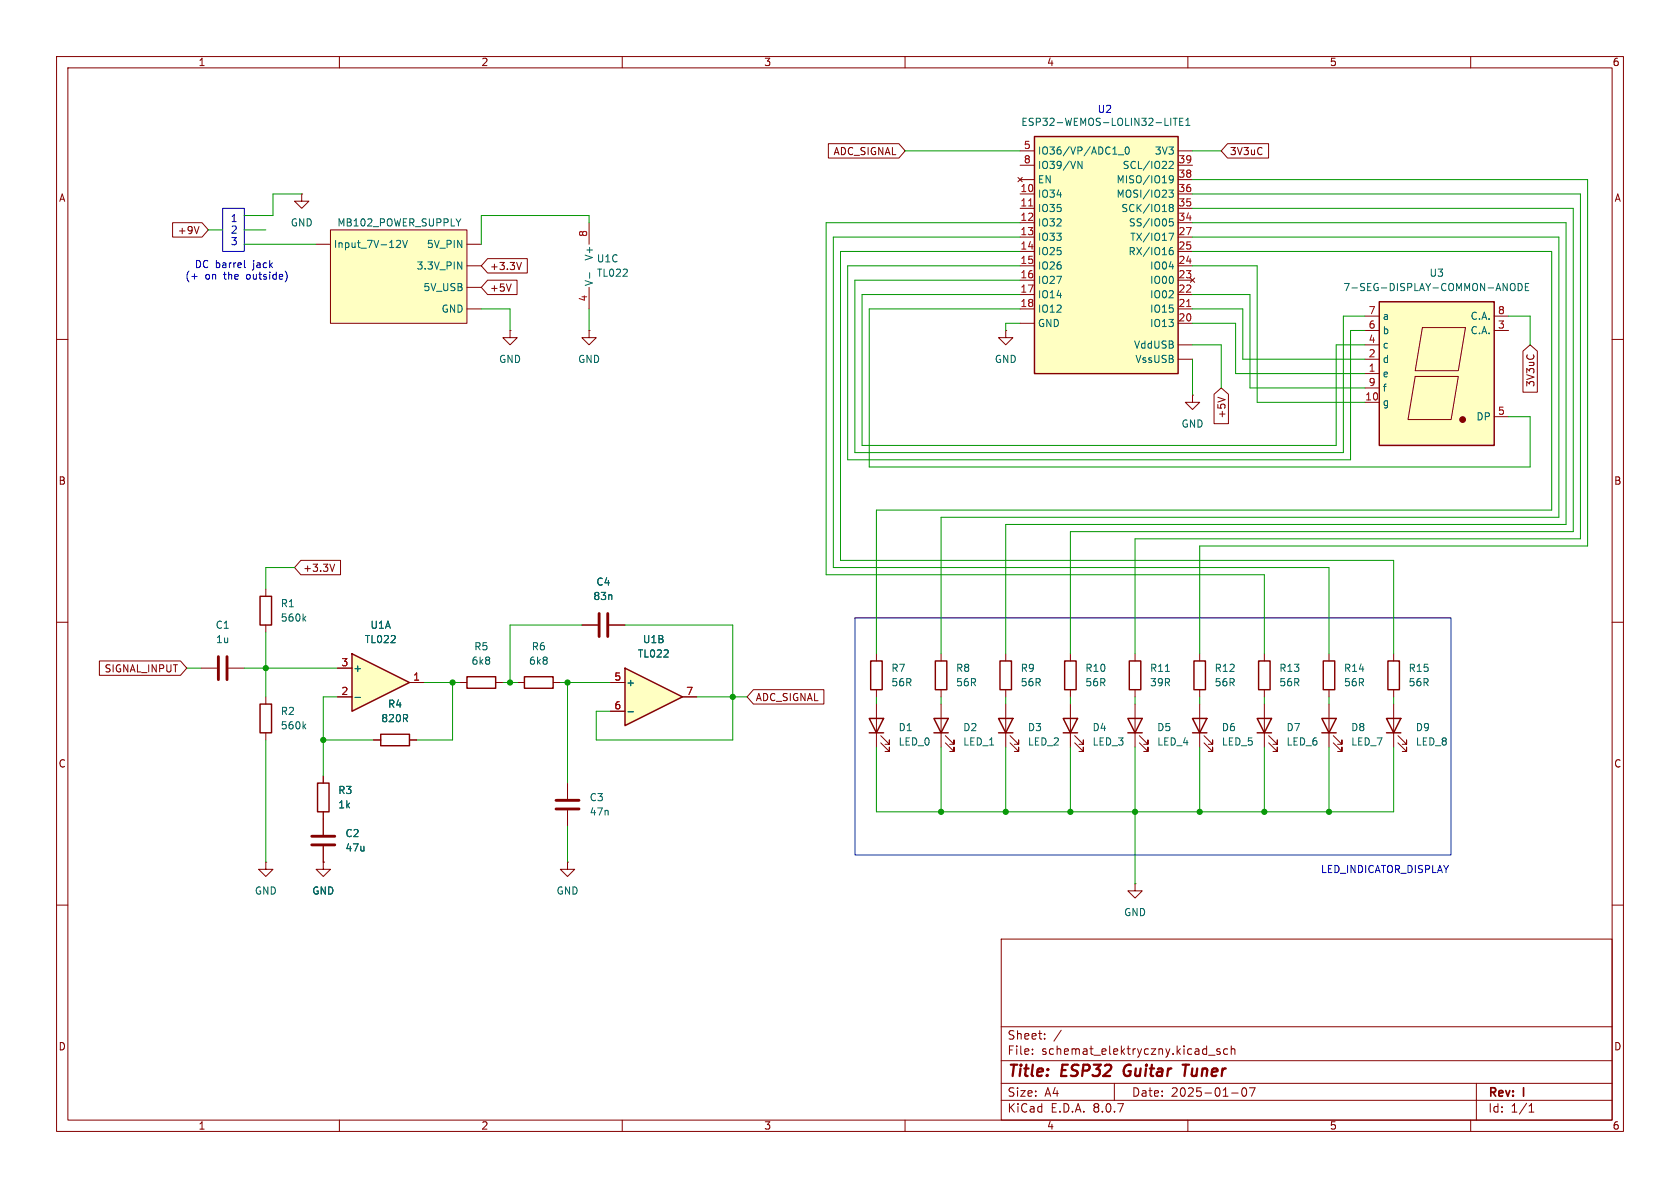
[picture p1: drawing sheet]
<svg xmlns="http://www.w3.org/2000/svg" width="297mm" height="210mm" viewBox="0 0 297 210" stroke-linecap="round" stroke-linejoin="round" font-family="sans-serif">
<g fill="none" stroke="#840000" stroke-width=".18">
<path d="M10 10h277v190h-277zM12 12h273v186h-273zM60 10v2M110 10v2M160 10v2M210 10v2M260 10v2M90.2 58.4v1.3h1.2l-1.2 1.3-1.3-1.3h1.3M90.2 58.4h.1M177.8 58.4v1.3h1.3l-1.3 1.3-1.3-1.3h1.3M177.8 58.4h.1M10 60h2"/>
<path d="M210.8 69.9v1.2h1.3l-1.3 1.3-1.3-1.3h1.3M210.8 69.9h.1M285 60h2M10 110h2M47 104.1v1.3M47 110.5v1.3M285 110h2M10 160h2M177 166h108v32h-108zM285 160h2M60 198v2M110 198v2"/>
<path d="M160 198v2M177 194.5h108M177 191.5h108M177 187.5h108M177 181.5h108M182.5 186.3v.1M182.5 185.5v.1M184.7 183.6v.1M184.7 182.8v.1M187.6 182.1l-1.3 2M197 191.5v3M210 198v2"/>
<path d="M213.7 186.5h1.1M215.7 185.5l-.4-.1-.2 .2 .1 .2 .5 .2v.3h-.6M217 185.5l-.4-.1-.3 .3v.4l.2 .2h.5M217.7 185.5l.2-.1 .3 .1 .1 .9M217.7 184.9v1.5M217.7 193.2h1.2M219.7 192.4l.2-.1a.81 .81 0 0 1 .6 .6 .81 .81 0 0 1-.3 .8l-.2 .1a.81 .81 0 0 1-.3-1.4zM220.9 192.3h1l-.7 1.5M260 198v2M261 191.5v6.5M270.3 196.6h.9M270.3 195.5l.4-.4v1.5"/>
</g>
<path d="M198.9 188.5a1.27 1.27 0 0 0 0 1.6M209.1 188.2h1.1M209.6 188.2l-.2 2" fill="none" stroke="#840000" stroke-width=".4"/>
<path d="M46 105.4h2v5.1h-2z" fill="none" stroke="#840000" stroke-width=".25"/>
<path d="M53.7 109.3l.4 .5M54.1 109l-.5 .4" fill="none" stroke="#006464" stroke-width=".18"/>
<path d="M62.2 115.6l10.2 5.1-10.2 5z" fill="#ffffc2"/>
<path d="M62.2 115.6l10.2 5.1-10.2 5zM67.3 129.8h5.1v2h-5.1z" fill="none" stroke="#840000" stroke-width=".25"/>
<path d="M53.3 34.3v1.3h1.3l-1.3 1.2-1.2-1.2h1.2M53.3 34.3h.1M104.1 39.4v3.8M104.1 50.8v3.8M59.7 118.1h2.5M59.7 123.2h2.5M66 130.8h1.3M72.4 120.7h2.5M72.4 130.8h1.3M100.3 152.4v1.3h1.3l-1.3 1.2-1.2-1.2h1.2M100.3 152.4h.1" fill="none" stroke="#840000" stroke-width=".18"/>
<path d="M104.2 48.2v1M62.8 123.3h.9" fill="none" stroke="#006464" stroke-width=".18"/>
<path d="M243.8 53.3h20.4v25.4h-20.4z" fill="#ffffc2"/>
<path d="M243.8 53.3h20.4v25.4h-20.4z" fill="none" stroke="#840000" stroke-width=".25"/>
<path d="M241.3 58.4h2.5M241.3 55.9h2.5M251.5 57.9h7.6l-1.3 7.6h-7.6zM264.2 58.4h2.5M264.2 55.9h2.5M241.3 66h2.5M241.3 71.1h2.5M241.3 63.5h2.5M241.3 61h2.5M241.3 68.6h2.5M250.2 66.5h7.6l-1.3 7.7h-7.6zM264.2 73.7h2.5" fill="none" stroke="#840000" stroke-width=".18"/>
<circle cx="258.6" cy="74.2" r=".51" fill="#840000" stroke="#840000" stroke-width=".18"/>
<path d="M267.1 50.3l.2-.2a.43 .43 0 0 1 .5 .4v.5a.42 .42 0 0 1-.4 .4 .42 .42 0 0 1-.4-.4zM268.4 50.1a.64 .64 0 0 1 .7 .6 .64 .64 0 0 1-.7 .7zM269.7 50.7h.4M270.3 50.1h-.6v1.3h.6" fill="none" stroke="#006464" stroke-width=".18"/>
<path d="M110.5 118.1l10.1 5.1-10.1 5.1z" fill="#ffffc2"/>
<path d="M92.7 119.6h5.1v2.1h-5.1zM110.5 118.1l10.1 5.1-10.1 5.1zM46 124.5h2v5h-2zM56.1 138.4h2.1v5.1h-2.1z" fill="none" stroke="#840000" stroke-width=".25"/>
<g fill="none" stroke="#840000" stroke-width=".18">
<path d="M35.6 118.1h2.8M40.4 118.1h2.8M47 123.2v1.3M47 129.5v1.3M57.1 137.2v1.2M91.4 120.7h1.3M97.8 120.7h1.3M100.3 138.4v2.8M107.9 120.7h2.6M107.9 125.7h2.6M120.6 123.2h2.6M47 152.4v1.3h1.3l-1.3 1.2-1.3-1.2h1.3"/>
<path d="M47 152.4h.1M57.1 143.5v1.3M100.3 143.3v2.8"/>
</g>
<path d="M53.7 128.4l.4 .4M54.1 128l-.5 .5M111 125.8h1" fill="none" stroke="#006464" stroke-width=".18"/>
<path d="M38.6 116.1v4M40.1 116.1v4M98.3 141.5h4.1M98.3 143h4.1" fill="none" stroke="#840000" stroke-width=".51"/>
<path d="M182.9 24.1h25.4v41.9h-25.4z" fill="#ffffc2"/>
<path d="M182.9 24.1h25.4v41.9h-25.4zM82.5 119.6h5.1v2.1h-5.1z" fill="none" stroke="#840000" stroke-width=".25"/>
<g fill="none" stroke="#840000" stroke-width=".18">
<path d="M180 31.4l.7 .7M180.3 26.7h2.6M180.3 31.8h2.6M180.3 34.3h2.6M180.3 36.8h2.6M180.3 39.4h2.6M180.3 29.2h2.6M180.7 31.4l-.7 .7M208.3 26.7h2.5M208.3 31.8h2.5M208.3 34.3h2.5M208.3 36.8h2.5"/>
<path d="M208.3 39.4h2.5M208.3 29.2h2.5M104.1 58.4v1.3h1.3l-1.3 1.3-1.2-1.3h1.2M104.1 58.4h.1M180.3 57.2h2.6M180.3 41.9h2.6M180.3 44.5h2.6M180.3 47h2.6M180.3 49.5h2.6M180.3 52.1h2.6M180.3 54.6h2.6M208.3 57.2h2.5"/>
<path d="M208.3 41.9h2.5M208.3 44.5h2.5M208.3 47h2.5M208.3 49.5h2.5M208.3 52.1h2.5M208.3 54.6h2.5M210.4 49.1l.8 .8M211.2 49.1l-.8 .8M208.3 61h2.5M208.3 63.5h2.5M102.9 110.5h2.8M107.7 110.5h2.8"/>
<path d="M81.3 120.7h1.2M87.6 120.7h1.3M57.1 152.4v1.3h1.3l-1.3 1.2-1.2-1.2h1.2M57.1 152.4h.1M57.1 144.8v2.8M57.1 149.6v2.8"/>
</g>
<path d="M181.9 36.4h.7M209.8 54.2h.7" fill="none" stroke="#a90000" stroke-width=".18"/>
<g fill="none" stroke="#006464" stroke-width=".18">
<path d="M190.6 28.5l.7 1.3v-1.3M197.7 27.4h1M199.1 26h.1a.68 .68 0 0 1 .5 .6 .68 .68 0 0 1-.5 .6 .84 .84 0 0 1-.1-1.2zM206.6 33.6h.8l-.4 .5 .4 .1v.5l-.2 .2-.6-.2M206.7 28.6l.5-.1 .2 .4-.8 .9h.8M206.9 36.7l-.2-.3 .2-.3h.3l.2 .3-.2 .3M206.9 36.7l-.2 .2 .1 .4 .1 .1 .4-.1 .1-.1v-.3l-.2-.2M206.9 36.7h.3M207 20.9v1.3M207.4 38.7h-.6l-.1 .6 .2-.1h.4l.1 .2v.4l-.2 .1-.5-.1M207.4 20.9h.7M207.4 31.6l-.2 .2h-.4l-.1-.2 .1-.5h.4l.2 .1a.84 .84 0 0 1-.3 1.1h-.3"/>
<path d="M207.8 20.9v1.3M208.6 21.5h.4M209.2 20.9h-.6v1.3h.6M209.6 22.2h.8M209.6 21.3l.4-.4v1.3M206.6 41.2h.9l-.6 1.3M206.7 44.5l.2-.3h.3l.2 .3v.3l-.2 .2h-.4l-.1-.2M207.3 43.8h-.4l-.2 .5"/>
</g>
<path d="M105.9 108.5v4M107.4 108.5v4M55.1 147.8h4.1M55.1 149.4h4.1" fill="none" stroke="#840000" stroke-width=".51"/>
<path d="M58.4 40.6h24.1v16.6h-24.1z" fill="#ffffc2"/>
<g fill="none" stroke="#840000" stroke-width=".18">
<path d="M30.5 39.4h5.2l1.1 1.2-1.1 1.3h-5.2zM146.4 25.4h12.5l1.1 1.3-1.1 1.2h-12.5zM217 25.4h7.3v2.5h-7.3l-1.1-1.2zM35.2 40l-.4 1.3M55.9 43.2h2.5M58.4 40.6h24.1v16.6h-24.1zM82.5 47h2.6M82.5 43.2h2.6M82.5 50.8h2.6M82.5 54.6h2.6M86.2 45.7h7v2.6h-7l-1.1-1.3zM86.2 49.5h5.2v2.6h-5.2l-1.1-1.3z"/>
<path d="M90.4 50.2l-.5 1.3M92.2 46.4l-.4 1.3M214.6 69.7l1.3-1.1 1.3 1.1v5.2h-2.6zM215.3 70.2l1.3 .5M269.2 62.1l1.3-1.1 1.3 1.1v7.2h-2.6zM53.2 99.1h7v2.5h-7l-1.1-1.3zM59.2 99.7l-.5 1.3M17.6 116.8h14.3l1.1 1.3-1.1 1.3h-14.3zM59.7 118.1h2.5M102.9 110.5h2.8M107.7 110.5h2.8M154.9 115.6v1.2"/>
<path d="M166.4 115.6v1.2M177.8 115.6v1.2M189.2 115.6v1.2M200.7 115.6v1.2M212.1 115.6v1.2M223.5 115.6v1.2M234.9 115.6v1.2M246.4 115.6v1.2M57.1 137.2v1.2M59.7 123.2h2.5M66 130.8h1.3M72.4 120.7h2.5"/>
<path d="M72.4 130.8h1.3M107.9 120.7h2.6M107.9 125.7h2.6M120.6 123.2h2.6M133.2 121.9h12.5v2.6h-12.5l-1.1-1.3zM154.9 121.9v1.3M154.9 124.5v7.6M155.7 131.3l1.5 1.5v-.7v.7h-.7M155.7 130l1.5 1.6v-.8v.8h-.7M166.4 121.9v1.3M166.4 124.5v7.6M167.1 131.3l1.6 1.5v-.7v.7h-.8"/>
<path d="M167.1 130l1.6 1.6v-.8v.8h-.8M177.8 121.9v1.3M177.8 124.5v7.6M178.6 131.3l1.5 1.5v-.7v.7h-.8M178.6 130l1.5 1.6v-.8v.8h-.8M189.2 121.9v1.3M189.2 124.5v7.6M190 131.3l1.5 1.5v-.7v.7h-.7M190 130l1.5 1.6v-.8v.8h-.7M200.7 121.9v1.3M200.7 124.5v7.6M201.4 131.3l1.5 1.5v-.7v.7h-.7"/>
<path d="M201.4 130l1.5 1.6v-.8v.8h-.7M212.1 121.9v1.3M212.1 124.5v7.6M212.9 131.3l1.5 1.5v-.7v.7h-.8M212.9 130l1.5 1.6v-.8v.8h-.8M223.5 121.9v1.3M223.5 124.5v7.6M224.3 131.3l1.5 1.5v-.7v.7h-.8M224.3 130l1.5 1.6v-.8v.8h-.8M234.9 121.9v1.3M234.9 124.5v7.6M235.7 131.3l1.5 1.5v-.7v.7h-.7"/>
<path d="M235.7 130l1.5 1.6v-.8v.8h-.7M246.4 121.9v1.3M246.4 124.5v7.6M247.1 131.3l1.6 1.5v-.7v.7h-.8M247.1 130l1.6 1.6v-.8v.8h-.8M57.1 152.4h.1M57.1 143.5v4.1M57.1 149.6v2.8M200.7 156.2v1.3h1.2l-1.2 1.3-1.3-1.3h1.3M200.7 156.2h.1"/>
</g>
<path d="M81.5 38.7l-.5 .6M70.3 42.5l.4 .1 .1 .3-.8 .9h.8M71.2 42.5l.4 1.3 .4-1.3M80.9 46.3l.7 1.3v-1.3M206 118.7h.8M62.8 123.3h.9M111 125.8h1" fill="none" stroke="#006464" stroke-width=".18"/>
<g fill="none" stroke="#840000" stroke-width=".25">
<path d="M153.9 116.8h2.1v5.1h-2.1zM165.4 116.8h2v5.1h-2zM176.8 116.8h2v5.1h-2zM188.2 116.8h2v5.1h-2zM199.6 116.8h2.1v5.1h-2.1zM211.1 116.8h2v5.1h-2zM222.5 116.8h2v5.1h-2zM233.9 116.8h2.1v5.1h-2.1zM245.4 116.8h2v5.1h-2zM153.7 127h2.5l-1.3 2.5zM153.7 129.5h2.5M165.1 127h2.5l-1.2 2.5z"/>
<path d="M165.1 129.5h2.5M176.5 127h2.6l-1.3 2.5zM176.5 129.5h2.6M188 127h2.5l-1.3 2.5zM188 129.5h2.5M199.4 127h2.5l-1.2 2.5zM199.4 129.5h2.5M210.8 127h2.6l-1.3 2.5zM210.8 129.5h2.6M222.2 127h2.6l-1.3 2.5zM222.2 129.5h2.6M233.7 127h2.5l-1.3 2.5z"/>
<path d="M233.7 129.5h2.5M245.1 127h2.5l-1.2 2.5zM245.1 129.5h2.5"/>
</g>
<path d="M39.4 36.8h3.8v7.7h-3.8zM33.9 48.9h1M43.2 46v1.1l.2 .2M50.6 48.1l.2 .7-.2 .8M151.1 109.2h105.4v41.9h-105.4z" fill="none" stroke="#0000c2" stroke-width=".18"/>
<g fill="none" stroke="#009600" stroke-width=".18">
<path d="M53.3 34.3h-5v3.8h-5.1M104.1 39.4v-1.3h-19v5.1M160 26.7h20.3M180.3 39.4h-34.3v62.2h77.5v14M210.8 34.3h68.6v61h-78.7v20.3M210.8 39.4h66.1v53.3h-99.1v22.9M210.8 36.8h67.3v57.2h-88.9v21.6M210.8 26.7h5.1M210.8 31.8h69.9v64.7h-68.6v19.1M36.8 40.6h2.6M43.2 40.6h3.8M43.2 43.2h12.7"/>
<path d="M85.1 54.6h5.1v3.8M104.1 54.6v3.8M180.3 41.9h-33v58.4h87.6v15.3M180.3 54.6h-26.6v28h116.8v-8.9h-3.8M180.3 57.2h-2.5v1.2M180.3 44.5h-31.7v54.6h97.8v16.5M180.3 52.1h-27.9v26.6h83.8v-17.7h5.1M180.3 49.5h-29.2v30.5h86.4v-24.1h3.8M180.3 47h-30.4v34.3h88.9v-22.9h2.5M210.8 54.6h8.9v8.9h21.6M210.8 41.9h64.8v49.5h-109.2v24.2M210.8 44.5h63.5v45.7h-119.4v25.4"/>
<path d="M210.8 57.2h7.6v8.8h22.9M210.8 47h11.4v24.1h19.1M210.8 52.1h10.2v16.5h20.3M266.7 55.9h3.8v5.1M210.8 61h5.1v7.6M210.8 63.5v6.4M33 118.1h2.6M43.2 118.1h16.5M47 111.8v11.4M52.1 100.3h-5.1v3.8M102.9 110.5h-12.7v10.2M110.5 110.5h19v20.3h-24.1v-5.1h2.5"/>
<path d="M47 130.8v21.6M57.1 130.8h8.9M59.7 123.2h-2.6v14M74.9 120.7h6.4M80 120.7v10.1h-6.3M88.9 120.7h2.5M99.1 120.7h8.8M100.3 120.7v17.7M123.2 123.2h8.9M154.9 132.1v11.4h91.5v-11.4M154.9 123.2v1.3M166.4 123.2v1.3"/>
<path d="M166.4 132.1v11.4M177.8 123.2v1.3M177.8 132.1v11.4M189.2 123.2v1.3M189.2 132.1v11.4M200.7 123.2v1.3M200.7 132.1v24.1M212.1 123.2v1.3M212.1 132.1v11.4M223.5 123.2v1.3M223.5 132.1v11.4M234.9 123.2v1.3"/>
<path d="M234.9 132.1v11.4M246.4 123.2v1.3M100.3 146.1v6.3"/>
</g>
<g fill="#009600" stroke="#009600" stroke-width=".18">
<circle cx="80" cy="120.7" r=".46"/>
<circle cx="57.1" cy="130.8" r=".46"/>
<circle cx="47" cy="118.1" r=".46"/>
<circle cx="100.3" cy="120.7" r=".46"/>
<circle cx="90.2" cy="120.7" r=".46"/>
<circle cx="177.8" cy="143.5" r=".46"/>
<circle cx="189.2" cy="143.5" r=".46"/>
<circle cx="200.7" cy="143.5" r=".46"/>
<circle cx="129.5" cy="123.2" r=".46"/>
<circle cx="166.4" cy="143.5" r=".46"/>
<circle cx="223.5" cy="143.5" r=".46"/>
<circle cx="234.9" cy="143.5" r=".46"/>
<circle cx="212.1" cy="143.5" r=".46"/>
</g>
<g font-size="2.8" fill="#840000">
<text x="178" y="190.9">Title:</text>
<text x="187.7" y="190.9">ESP32</text>
<text x="199.5" y="190.9">Guitar</text>
<text x="210.8" y="190.9">Tuner</text>
</g>
<g font-size="2.1" fill="#840000">
<text x="178" y="184">Sheet:</text>
<text x="178" y="186.7">File:</text>
<text x="184.1" y="186.7">schemat_elektryczny.kicad_sch</text>
<text x="178" y="196.9">KiCad</text>
<text x="178" y="194.1">Size:</text>
<text x="184.7" y="194.1">A4</text>
<text x="185.7" y="196.9">E.D.A.</text>
<text x="193.3" y="196.9">8.0.7</text>
<text x="200" y="194.1">Date:</text>
<text x="207" y="194.1">2025-01-07</text>
<text x="263" y="194.3">Rev:</text>
<text x="263" y="196.9">Id:</text>
<text x="267.1" y="196.9">1/1</text>
<text x="269.4" y="194.3">I</text>
</g>
<g font-size="1.8" fill="#840000">
<text x="35" y="11.9">1</text>
<text x="85" y="11.9">2</text>
<text x="135" y="11.9">3</text>
<text x="185" y="11.9">4</text>
<text x="235" y="11.9">5</text>
<text x="285" y="11.9">6</text>
<text x="147.3" y="27.6">ADC_SIGNAL</text>
<text x="217.3" y="27.6">3V3uC</text>
<text x="10.3" y="35.9">A</text>
<text x="285.3" y="35.9">A</text>
<text x="31.3" y="41.6">+9V</text>
<text x="86.5" y="47.9">+3.3V</text>
<text x="86.5" y="51.8">+5V</text>
<text x="271.5" y="68.5" transform="rotate(-90 271.5 68.5)">3V3uC</text>
<text x="216.9" y="74.1" transform="rotate(-90 216.9 74.1)">+5V</text>
<text x="10.3" y="85.9">B</text>
<text x="285.3" y="85.9">B</text>
<text x="53.5" y="101.3">+3.3V</text>
<text x="18.4" y="119.1">SIGNAL_INPUT</text>
<text x="133.5" y="124.1">ADC_SIGNAL</text>
<text x="10.3" y="135.9">C</text>
<text x="285.3" y="135.9">C</text>
<text x="10.3" y="185.9">D</text>
<text x="285.3" y="185.9">D</text>
<text x="35" y="199.9">1</text>
<text x="85" y="199.9">2</text>
<text x="135" y="199.9">3</text>
<text x="185" y="199.9">4</text>
<text x="235" y="199.9">5</text>
<text x="285" y="199.9">6</text>
</g>
<g font-size="1.8" fill="#006464">
<text x="180.5" y="22.5">ESP32-WEMOS-LOLIN32-LITE1</text>
<text x="183.4" y="27.5">IO36/VP/ADC1_0</text>
<text x="204.1" y="27.5">3V3</text>
<text x="183.4" y="32.6">EN</text>
<text x="183.4" y="35.2">IO34</text>
<text x="183.4" y="30.1">IO39/VN</text>
<text x="197.3" y="35.2">MOSI/IO23</text>
<text x="197.3" y="32.6">MISO/IO19</text>
<text x="198.4" y="30.1">SCL/IO22</text>
<text x="51.3" y="40.2">GND</text>
<text x="59.5" y="40.2">MB102_POWER_SUPPLY</text>
<text x="183.4" y="37.7">IO35</text>
<text x="183.4" y="40.2">IO32</text>
<text x="198.1" y="37.7">SCK/IO18</text>
<text x="199.5" y="40.2">SS/IO05</text>
<text x="58.9" y="44">Input_7V-12V</text>
<text x="73.6" y="47.9">3.3V_PIN</text>
<text x="75.4" y="44">5V_PIN</text>
<text x="105" y="46.2" transform="rotate(-90 105 46.2)">V+</text>
<text x="105.4" y="46.6">U1C</text>
<text x="183.4" y="42.8">IO33</text>
<text x="183.4" y="45.3">IO25</text>
<text x="183.4" y="47.9">IO26</text>
<text x="199.4" y="45.3">RX/IO16</text>
<text x="199.7" y="42.8">TX/IO17</text>
<text x="203.2" y="47.9">IO04</text>
<text x="74.8" y="51.7">5V_USB</text>
<text x="105" y="50.7" transform="rotate(-90 105 50.7)">V-</text>
<text x="105.4" y="49.1">TL022</text>
<text x="183.4" y="50.4">IO27</text>
<text x="183.4" y="52.9">IO14</text>
<text x="203.2" y="52.9">IO02</text>
<text x="203.2" y="50.4">IO00</text>
<text x="237.4" y="51.7">7-SEG-DISPLAY-COMMON-ANODE</text>
<text x="252.6" y="49.1">U3</text>
<text x="78" y="55.5">GND</text>
<text x="183.4" y="58">GND</text>
<text x="183.4" y="55.5">IO12</text>
<text x="203.2" y="58">IO13</text>
<text x="203.2" y="55.5">IO15</text>
<text x="244.3" y="59.3">b</text>
<text x="244.3" y="56.7">a</text>
<text x="259.9" y="59.3">C.A.</text>
<text x="259.9" y="56.7">C.A.</text>
<text x="88.1" y="64.4">GND</text>
<text x="102.1" y="64.4">GND</text>
<text x="175.8" y="64.4">GND</text>
<text x="200.4" y="61.8">VddUSB</text>
<text x="200.6" y="64.4">VssUSB</text>
<text x="244.3" y="64.4">d</text>
<text x="244.3" y="61.8">c</text>
<text x="244.3" y="66.9">e</text>
<text x="244.3" y="72">g</text>
<text x="244.3" y="69.4">f</text>
<text x="208.8" y="75.8">GND</text>
<text x="260.9" y="74.5">DP</text>
<text x="49.5" y="107.5">R1</text>
<text x="104.8" y="106.3">83n</text>
<text x="105.3" y="103.7">C4</text>
<text x="38" y="111.4">C1</text>
<text x="38.1" y="113.9">1u</text>
<text x="49.5" y="110.1">560k</text>
<text x="64.4" y="113.9">TL022</text>
<text x="65.4" y="111.4">U1A</text>
<text x="113.6" y="113.9">U1B</text>
<text x="62.4" y="119">+</text>
<text x="83.3" y="117.7">6k8</text>
<text x="83.7" y="115.2">R5</text>
<text x="93.4" y="117.7">6k8</text>
<text x="93.9" y="115.2">R6</text>
<text x="112.7" y="116.4">TL022</text>
<text x="157.5" y="119">R7</text>
<text x="168.9" y="119">R8</text>
<text x="180.3" y="119">R9</text>
<text x="191.8" y="119">R10</text>
<text x="203.2" y="119">R11</text>
<text x="214.6" y="119">R12</text>
<text x="226.1" y="119">R13</text>
<text x="237.5" y="119">R14</text>
<text x="248.9" y="119">R15</text>
<text x="68.5" y="125.3">R4</text>
<text x="110.6" y="121.5">+</text>
<text x="157.5" y="121.5">56R</text>
<text x="168.9" y="121.5">56R</text>
<text x="180.3" y="121.5">56R</text>
<text x="191.8" y="121.5">56R</text>
<text x="203.2" y="121.5">39R</text>
<text x="214.6" y="121.5">56R</text>
<text x="226.1" y="121.5">56R</text>
<text x="237.5" y="121.5">56R</text>
<text x="248.9" y="121.5">56R</text>
<text x="49.5" y="126.6">R2</text>
<text x="49.5" y="129.1">560k</text>
<text x="67.3" y="127.9">820R</text>
<text x="158.8" y="129.5">D1</text>
<text x="158.8" y="132">LED_0</text>
<text x="170.2" y="129.5">D2</text>
<text x="170.2" y="132">LED_1</text>
<text x="181.6" y="129.5">D3</text>
<text x="181.6" y="132">LED_2</text>
<text x="193" y="129.5">D4</text>
<text x="193" y="132">LED_3</text>
<text x="204.5" y="129.5">D5</text>
<text x="204.5" y="132">LED_4</text>
<text x="215.9" y="129.5">D6</text>
<text x="215.9" y="132">LED_5</text>
<text x="227.3" y="129.5">D7</text>
<text x="227.3" y="132">LED_6</text>
<text x="238.8" y="129.5">D8</text>
<text x="238.8" y="132">LED_7</text>
<text x="250.2" y="129.5">D9</text>
<text x="250.2" y="132">LED_8</text>
<text x="59.7" y="140.6">R3</text>
<text x="59.7" y="143.1">1k</text>
<text x="104.1" y="141.8">C3</text>
<text x="61" y="148.2">C2</text>
<text x="104.1" y="144.4">47n</text>
<text x="61" y="150.7">47u</text>
<text x="45" y="158.3">GND</text>
<text x="55.1" y="158.3">GND</text>
<text x="98.3" y="158.3">GND</text>
<text x="198.6" y="162.2">GND</text>
</g>
<g font-size="1.8" fill="#0000c2">
<text x="194" y="20.2">U2</text>
<text x="40.7" y="39.5">1</text>
<text x="40.7" y="41.5">2</text>
<text x="34.3" y="47.6">DC barrel</text>
<text x="40.7" y="43.6">3</text>
<text x="44.8" y="47.6">jack</text>
<text x="32.6" y="49.6">(+</text>
<text x="36.2" y="49.6">on</text>
<text x="39.7" y="49.6">the</text>
<text x="43.8" y="49.6">outside)</text>
<text x="233.4" y="154.5">LED_INDICATOR_DISPLAY</text>
</g>
<g font-size="1.8" fill="#a90000">
<text x="180.9" y="26.4">5</text>
<text x="180.9" y="29">8</text>
<text x="208.2" y="29">39</text>
<text x="180.3" y="34">10</text>
<text x="208.2" y="34">36</text>
<text x="208.2" y="31.5">38</text>
<text x="103.9" y="42" transform="rotate(-90 103.9 42)">8</text>
<text x="180.3" y="36.6">11</text>
<text x="180.3" y="39.1">12</text>
<text x="180.3" y="41.7">13</text>
<text x="208.2" y="41.7">27</text>
<text x="208.2" y="39.1">34</text>
<text x="208.2" y="36.6">35</text>
<text x="180.3" y="44.2">14</text>
<text x="180.3" y="46.7">15</text>
<text x="208.2" y="46.7">24</text>
<text x="208.2" y="44.2">25</text>
<text x="103.9" y="53.4" transform="rotate(-90 103.9 53.4)">4</text>
<text x="180.3" y="49.3">16</text>
<text x="180.3" y="51.8">17</text>
<text x="208.2" y="51.8">22</text>
<text x="208.2" y="49.3">23</text>
<text x="180.3" y="54.4">18</text>
<text x="208.2" y="56.9">20</text>
<text x="208.2" y="54.4">21</text>
<text x="241.9" y="58.2">6</text>
<text x="241.9" y="55.6">7</text>
<text x="264.7" y="58.2">3</text>
<text x="264.7" y="55.6">8</text>
<text x="241.9" y="65.8">1</text>
<text x="241.9" y="63.2">2</text>
<text x="241.9" y="60.7">4</text>
<text x="241.3" y="70.9">10</text>
<text x="241.9" y="68.3">9</text>
<text x="264.7" y="73.4">5</text>
<text x="60.3" y="117.9">3</text>
<text x="60.3" y="122.9">2</text>
<text x="73" y="120.4">1</text>
<text x="108.5" y="120.4">5</text>
<text x="108.5" y="125.5">6</text>
<text x="121.2" y="122.9">7</text>
</g>
</svg>
